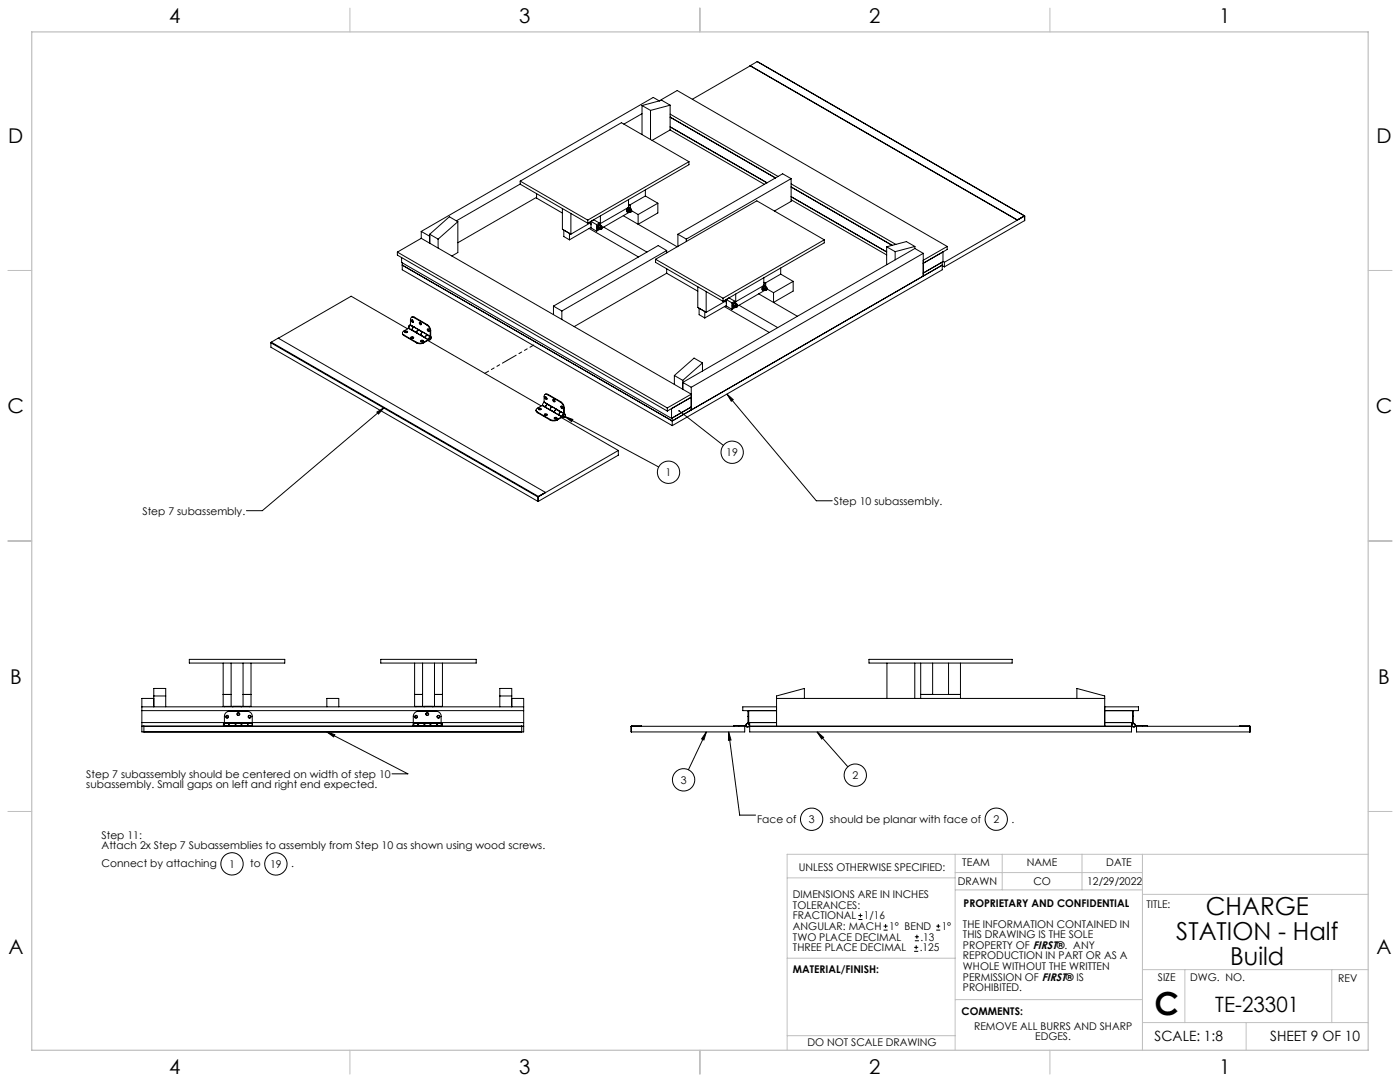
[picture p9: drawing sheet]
<svg xmlns="http://www.w3.org/2000/svg" width="559mm" height="432mm" viewBox="0 0 559 432" stroke-linecap="round" stroke-linejoin="round" font-family="sans-serif">
<g fill="none" stroke="#c0c0c0" stroke-width=".4">
<path d="M139.7 3.2v9.5M279.4 3.2v9.5M419.1 3.2v9.5M3.1 107.9h9.6M546.1 107.9h9.5M3.1 215.9h9.6M546.1 215.9h9.5M3.1 323.8h9.6M546.1 323.8h9.5M314.2 350.3h67M381.2 340.9v78.2M381.2 355.1h74.8"/>
<path d="M381.2 348.2h74.8M400 340.9v14.2M431.9 340.9v14.2M456 340.9v78.2M456 356.9h90.1M546.1 340.9h-231.9v78.2M314.2 382.4h67.2M381.2 398.9h74.8M456 387h90.1M472.9 387v21.1M531.6 387v21.1M139.7 419.1v9.6"/>
<path d="M279.4 419.1v9.6M314.2 413.3h67M419.1 419.1v9.6M456 408.1h90.1M497.4 408.1v11"/>
</g>
<path d="M12.7 12.7h533.4v406.4h-533.4z" fill="none" stroke="#c0c0c0" stroke-width=".5"/>
<g fill="none" stroke="#000" stroke-width=".4">
<path d="M299.4 26.2l106.6 61.6M299.4 26.2v.1M299.4 26.3l-23.1 13.3M302.2 24.6l106.8 61.5M302.2 24.6l-2.8 1.6M302.2 24.6l106.7 61.5M256.3 42.1l3.3 2M256.3 42.1v11.6M256.3 45.4l-7.3 4.1M259.6 44.1v11.6M263.1 40.3l7.2-4.2 107.8 62.3M263.2 40.3l-2.5-1.4-92.6 53.5"/>
<path d="M267.5 46.7l42 24.3M267.5 45.5l43.1 24.9M267.5 42l-7.9 2.1M267.5 42v9.9M267.5 51.9l-7.2 4.1M267.5 42l-3.4-2-7.8 2.1M267.5 51.9l37.6 21.7M267.5 50.6l38.6 22.4M207.6 72.3l27 15.5M207.6 72.3v1.2l27 15.6M207.6 73.4l-25.4 14.7M214.2 77.3v1.8l10.3 5.9"/>
<path d="M214.2 78.7l-31.5 18.2M250.9 79.7v3.1l-11.3 6.4M257.6 75.8v2.4M257.6 78.2l-6.2 3.6M257.6 78.2l5 2.9M275 64.5l-27-15.5-40.4 23.3M275 64.5v1.2l-40.4 23.4M275 64.5l-40.4 23.3M315.8 74.6l40.3 23.3M315.8 73.4l41.8 24.1M315.8 71.3l-41.9 24.1M315.8 71.3l-3.4-1.9-41.8 24.1"/>
<path d="M315.8 71.3v9.1l-6.7 3.8M315.8 79.7l38.1 22M315.8 78.5l38.1 22M168.1 95.1l107.8 62.2-9.6 5.5M168.1 95.1l-9.5 5.5M168.1 92.4l3.4 1.9M168.1 92.4v2.7M171.5 93.5l3.4 1.9M171.5 93.5v3.5M174.9 95.4v3.6M182.7 88.5l-3.3-2-7.9 7M182.7 88.5l-7.8 6.9"/>
<path d="M182.7 88.5v12.3l-2.4 1.4M224.5 83.2v8.3l3.4 2M225 91.8l2.3 1.3v2.6l-2.3-1.3zM227.9 85.2v8.3M234.6 87.8v1.3M235.1 91.2l19.7 11.4M235.7 88.4v.5l-7.8 4.6M235.9 89.2v.5M235.9 88.4l2.2 1.2M235.9 88.4l1.1-.7 2.6 1.5M235.9 88.4v2.5l2.2 1.4M235.9 90.7l-8.6 5"/>
<path d="M238.1 89.6v2.7M238.7 90.5v.7l.5 .3M238.7 90.5l.5 .3M239.2 89.9l-.5 .6M239.2 89.9l1 .4M239.2 89.9l.5 .3M239.2 91.5h.2M239.2 90.8v.7M239.3 89l-1.2 .6M239.4 91.5l-1.3 .8M239.6 89.7a1.03 1.03 0 0 0-1.1 .5 1.03 1.03 0 0 0 .2 1.2M239.6 91.5h.1"/>
<path d="M239.6 86.1v3.1M239.7 90.2l-.5 .6M239.7 90.2l.5 .1M239.7 91.4l.2 .1M239.9 90.1a.66 .66 0 0 0-.8-.4 .66 .66 0 0 0-.5 .7l-.1 .2a.49 .49 0 0 0 0 .7 .49 .49 0 0 0 .6 .1M239.9 91.4l-.5 .1M240 90.9l.3-.1 .1 .3-.5 .4zM240 90.6h.3a.63 .63 0 0 0-1 0 .63 .63 0 0 0 .1 .9M240.1 90.6v.1M240.1 90.7l-.5 .2 .1 .5a.43 .43 0 0 1-.1-.6 .43 .43 0 0 1 .6-.1M240.2 90.3v.2M240.9 90.6l17.3 10"/>
<path d="M248.8 86.1l21.5 12.4M250.5 83.6l-.1 .7 .6 .3M250.5 83.6l.5 .3M250.9 81.5l.7 .4M251 84.6l.5 .1M251 83.9v.7M251.1 83.1l-.6 .5M251.1 83.1l.9 .4M251.1 83.1l.5 .3M251.2 84.7l-10.8 6.2M251.4 84.5l.3 .1-.5 .1M251.4 82.9a1.02 1.02 0 0 0-1.1 .5 1.02 1.02 0 0 0 .1 1.2"/>
<path d="M251.4 84.5l.1 .1M251.6 84.6a.42 .42 0 0 1-.2-.6 .42 .42 0 0 1 .7 0v-.1a.62 .62 0 0 0-1-.2 .62 .62 0 0 0 .1 1M251.6 83.4l-.6 .5M251.6 83.4l.4 .1M251.6 81.9l-.7 .4M251.6 81.9v1.2M251.6 83.3a.65 .65 0 0 0-.8-.4 .65 .65 0 0 0-.4 .7 .55 .55 0 0 0-.2 .7 .55 .55 0 0 0 .7 .3M251.9 83.9l-.5 .3 .1 .4M251.9 83.9l.2 .1M252 83.5v.2M252.2 84.2l2.5 1.4M262.6 81.1v3.9l-7.9 4.5v-3.9"/>
<path d="M262.6 81.1l-7.9 4.5M266.1 100l-41.8 24.1M266.1 100v.9M266.1 100l-3.4-2-41.8 24.2M270.6 93.5l3.3 1.9M270.6 93.5v4.9M273.9 95.4v1M329 95.7l-40.4 23.3M329 95.7l-26.9-15.5-40.4 23.3M329 95.7v1.2l-40.4 23.4M353.9 98.5l3.4 1.9M353.9 98.5v7.1"/>
<path d="M365.2 98.4l-7.9 2M365.2 98.4v.8M365.2 98.4l-3.4-2-7.9 2.1M365.2 99.2l-92.7 53.4 3.4 2M365.2 99.2l3.3 1.9M378.1 98.4v1.2l-9.6 5.5M378.1 98.4l-9.6 5.5M406 87.8h.1M408.9 86.1l.1 .1M408.9 86.2v.1M408.9 86.1l-2.9 1.7M408.9 86.1v.1"/>
<path d="M408.9 86.2l-2.9 1.6M408.9 86.2v1.9M408.9 88.1l-32 18.4M408.9 86.2l-32 18.5M409 86.2l-.1 .1M409 86.2l-.1 1.9M158.6 100.6v1.2l107.7 62.2M158.6 100.6l107.7 62.2M160.3 102.8v1.9l107.7 62.3M160.5 105.8l107.8 62.2M160.5 104.9v2.8l107.8 62.2M261.7 103.5l26.9 15.5"/>
<path d="M261.7 103.5v1.2l26.9 15.6M266.1 107.2v1.8M266.1 109l-36.9 21.4M266.1 109l12.4 7.2M278.5 114.4v8.3l3.4 1.9M281.9 116.4v8.2M288.6 119v1.3M289.7 119.6v.5l-7.8 4.5M289.9 119.6l2.2 1.3M289.9 119.6v2.5l2.2 1.3M291 118.9l2.7 1.5M291 118.9l-1.1 .7"/>
<path d="M293.7 117.3v3.1M302.8 117.3l15.5 8.9M304.6 114.8l-.2 .7 .6 .3M304.6 114.8l.5 .3M304.9 112.6l.7 .5M304.9 110.8v3.1l-11.2 6.5M305 115.8l.4 .2M305.1 115.1l-.1 .7M305.1 114.3l-.5 .5M305.1 114.3l.9 .4M305.1 114.3l.5 .3M305.2 115.9l-10.8 6.2"/>
<path d="M305.4 114.9l.5-.2 .2 .4a.43 .43 0 0 0-.7 .1 .43 .43 0 0 0 .3 .6l-.6-.1zM305.4 115.7l.3 .2M305.5 114.1a1.04 1.04 0 0 0-1.2 .5 1.04 1.04 0 0 0 .1 1.2M305.5 115.9l-.1 .1M305.6 114.6l-.5 .5M305.6 114.6l.4 .1M305.6 113.1l-.7 .4M305.6 113.1v1.2M305.6 114.5a.65 .65 0 0 0-.7-.5 .65 .65 0 0 0-.5 .8 .56 .56 0 0 0-.2 .8 .56 .56 0 0 0 .7 .2M305.8 115l.3 .2M305.9 115l-.5 .3v.4M306 114.7v.2"/>
<path d="M306.2 115.4l2.6 1.4M311.6 107v2.4M311.6 109.4l-6.2 3.6M311.6 109.4l5 2.9M316.6 112.3v3.9l-7.8 4.5v-3.9M316.6 112.3l-7.8 4.5M357.3 100.4v3.3M368.5 101.1v9.1l7.6-4.4-107.8 62.2M368.5 101.1l-92.6 53.5M376.1 106l.8 .5M376.4 104.3l.5 .4M376.4 100.5v3.9l-7.9 4.6 7.6-4.4v3.1l-107.8 62.2"/>
<path d="M376.9 104.7v1.8M108.1 136.8l106.7 61.6M108.1 136.8v1.8l106.7 61.5M108.3 136.6l-.2 .2M108.3 136.6l106.6 61.5M108.3 136.6l2.8-1.7 106.6 61.6M160.7 132.9v.6l.5 .4M161.2 133.7l5.1 2.9M161.2 133.7v.2M161.2 133.9l5.1 2.9M161.6 132.3l.4-.2a.39 .39 0 0 1 .5 0 .39 .39 0 0 1 0 .6h-.7zM161.7 132.6l.3-.2 .6 .2"/>
<path d="M161.7 132.7l.4-.4 .4 .4M162.7 131.2l-22.5-13-29.1 16.8M163.1 131l-1.9 1.1a.87 .87 0 0 0-.5 .8 .87 .87 0 0 0 .5 .8M163.1 131l7.8 4.6M163.1 131h.1M163.1 131l1.3 .7M163.3 129.9l.6-.2-.7 .5-.1 .8zM163.8 129.6l.1 .2M163.8 129.6l7.9 4.6M163.9 129.8l-.6 .8v.5M163.9 129.8l-.6 .4-.1 .9M163.9 129.8l1.3 .8"/>
<path d="M164 134.5l.6-.1a.42 .42 0 0 1 .5 .2 .42 .42 0 0 1-.2 .6 .42 .42 0 0 1-.6-.2zM164.1 134.9l.3-.2 .6 .2M164.1 135l.3-.4 .5 .4M164.3 127.7h.4l.3 .4a.37 .37 0 0 1-.2 .6 .37 .37 0 0 1-.5-.4zM164.4 131.7l1.9 1.1M164.4 131.7h.1M164.6 127.7l-.1 .4 .5 .3M164.6 127.7l-.1 .4 .5 .2M165.1 130.5l1.8 1M165.1 130.5l.1 .1M165.2 130.6l-.6 .5-.1 .6M165.2 126.8a.85 .85 0 0 0-.9-.2 .85 .85 0 0 0-.5 .9v2.1"/>
<path d="M165.2 126.8l5.1 2.8M165.3 130.6l-.7 .5-.1 .6M165.5 126.6l-.9-.2-.3 .2M165.5 126.6l-.3 .2M165.5 126.6l5 2.9M166.3 136.6l1.1 .3 1.7-.3M166.3 136.8l1.4 .4 1.4-.4M166.3 136.6v.2M166.3 132.8l1.7 .9M167 131.6h.1M167 131.6l-.6 .6v.7M167 131.6l-.5 .4-.2 .8"/>
<path d="M167 131.6l1.7 1M167.5 128.6l.5 .3a.36 .36 0 0 1 .2 .5 .36 .36 0 0 1-.5 .1l-.3-.5zM167.6 128.7l.5 .7-.3-.1zM168 135.9l.5-.2a.4 .4 0 0 1 .6 .4 .4 .4 0 0 1-.7 .3l-.5-.2zM168 133.7l1.8 1.1M168 133.7h.1M168.1 136.1l.8 .2-.4-.2-.4 .2zM168.6 132.5l1.9 1.1M168.6 132.5h.1M168.6 132.5l.1 .1M168.7 132.6l-.5 .4-.2 .7M168.8 132.6l-.6 .4-.2 .7"/>
<path d="M169.1 136.6v.2M169.7 134.8l1.3 .7M169.8 134.8h.1M170.3 129.6l.8 .8 .6 1.7M170.5 133.6l-.6 .8v.5M170.5 133.6l1.3 .8M170.5 129.5l1 1.1 .4 1.4M170.5 133.6l-.6 .6-.1 .6M170.5 129.5l-.2 .1M170.6 131.3l.6 .3a.42 .42 0 0 1 .2 .5 .42 .42 0 0 1-.5 .3 .42 .42 0 0 1-.3-.5zM170.8 135.9l45.2 26.1M170.9 135.6l-1.8 1"/>
<path d="M171 135.5l-.1 .1M171 135.5l.2 .2M171 135.5l-1.9 1.3M171.3 135.4h.1M171.3 132l-.4-.1v-.5l.4 .7M171.6 134.7l-.3 .6 .3 .1M171.6 134.7l.3 .2M171.7 134.2l.1 .2M171.7 132.1v2.1M171.7 134.6l.1 .1M171.9 134.1v.1M171.9 134.2a.88 .88 0 0 1 .2 1 .88 .88 0 0 1-.9 .4v-.7l.6-.5"/>
<path d="M171.9 132l-.2 .1M171.9 132v2.1M220.9 122.2l3.4 1.9M220.9 122.2v3.4M224.3 124.1v3.4M279 123v2.6l2.3 1.3M281.3 124.3v2.6M289.2 122.4l17.9 10.3M289.9 120.4v.5M289.9 121.9l-8.6 5M292.1 120.9v2.5M292.7 121.8v.6l.6 .3"/>
<path d="M292.7 121.8l.5 .3M293.2 121.1l-.5 .7M293.2 121.1l1 .3M293.2 121.1l.5 .3M293.2 122.1l.1 .6M293.3 122.7h.2M293.3 120.2l-1.2 .7M293.4 122.7l-1.3 .7M293.6 121.6l.5-.1 .2 .4a.43 .43 0 0 0-.7 .1 .43 .43 0 0 0 .3 .6l-.2 .1a.55 .55 0 0 1-.5-.5 .55 .55 0 0 1 .4-.6zM293.7 120.9a1.03 1.03 0 0 0-1.2 .5 1.03 1.03 0 0 0 .2 1.2M293.7 122.5l.2 .2M293.7 121.4l-.5 .7"/>
<path d="M293.7 121.4h.5M293.9 121.2a.89 .89 0 0 0-1.2 0 .89 .89 0 0 0-.2 1.1l.6 .3M294 121.8l.3 .2M294.1 122l.3 .1-.5 .6zM294.1 121.8l-.4 .2v.5M294.2 121.4v.2M295 121.8l15.4 8.9M217.6 158.5h.4l.3 .5a.32 .32 0 0 1-.1 .5 .32 .32 0 0 1-.5-.2zM217.6 157.4l.5-.2 .7 .2M217.9 158.5v.4l.4 .3M217.9 158.5l-.1 .4 .5 .2M218.5 157.5a.83 .83 0 0 0-.9-.1 .83 .83 0 0 0-.4 .9v2.1"/>
<path d="M218.5 157.5l5.1 2.9M218.8 157.4l5 2.9M218.8 157.4l-.3 .1M220.8 159.3l.6 .5a.41 .41 0 0 1-.2 .7 .41 .41 0 0 1-.5-.6zM221.1 159.4v.4l.4 .4M221.1 159.4l-.1 .5 .5 .2M269.2 149.9l3.3 1.9M269.2 149.9v3.5M272.5 151.8v3.6M275.9 154.6v9l-7.6 4.4M275.9 158.5l-9.6 5.5M280.4 144.9l-3.4-2-7.8 7"/>
<path d="M280.4 144.9l-7.9 6.9M280.4 144.9v3.2M290.2 157.3l2.5 2.2-.8 .6zM290.2 157.3l35.6 42.5h6.4M150.4 164.5l2.9-1.8-2.2 2.5zM153.3 162.7l-48.6 41.1h-6.3M214 163.7l.1 .6 .5 .4M214.6 164.5l5 2.9M214.6 164.5v.2M214.6 164.7l5 2.9M215 163l.5-.1a.4 .4 0 0 1 .5 .4 .4 .4 0 0 1-.6 .2 .34 .34 0 0 1-.4-.1 .34 .34 0 0 1 0-.4zM215.1 163.3l.4-.2 .4 .3-.5-.2-.3 .3z"/>
<path d="M216.4 161.8l-1.8 1a.85 .85 0 0 0-.6 .9 .85 .85 0 0 0 .6 .8M216.4 161.8l7.8 4.5M216.5 161.7l-.1 .1M216.5 161.7l1.2 .8M216.5 161.7h.1M216.6 161.7l1.2 .8M217.2 160.4l1.2 .8M217.2 160.4l7.8 4.6M217.3 165.3l.6-.2a.43 .43 0 0 1 .5 .6 .43 .43 0 0 1-.7 .1zM217.4 160.6l-.7 .4-.1 .7M217.5 165.7h.8M217.5 165.7l.3-.3 .4 .3"/>
<path d="M217.7 162.5h.1M217.7 162.5l1.8 1M218.4 161.3h.1M218.4 161.3l1.9 1M218.4 161.3l.1 .1M218.5 161.4l-.6 .5-.1 .6M218.5 161.4l-.6 .5v.7M218.5 161.4l1.8 1M219.5 163.5h.1M219.6 163.5l1.7 1M219.6 163.5h.1M219.6 167.4l1.4 .3 1.4-.3"/>
<path d="M219.6 167.6l1.1 .4 1.7-.4M219.6 167.4v.2M219.7 163.5l1.6 1M220.3 162.3l1.7 1M220.3 162.3v.1M220.3 162.4l-.6 .5-.1 .6M220.5 162.4l-.8 .5v.6M221.2 166.8l.9-.2a.32 .32 0 0 1 .2 .4 .32 .32 0 0 1-.4 .2zM221.2 164.5l1.9 1.1M221.3 164.5h.1M221.4 167.1l.3-.2 .5 .2M221.4 167.1l.2-.3 .5 .3"/>
<path d="M222 163.3l1.8 1.1M222 163.3v.1M222 163.4l-.5 .3-.2 .8M222 163.4l-.6 .5v.7M222 163.4l1.8 1M222.4 167.4v.2M223.1 165.6l1.3 .7M223.1 165.6h.1M223.2 165.6l1.2 .7M223.6 160.4l1 1.1 .4 1.4M223.8 164.3v.1M223.8 164.3l1.2 .7"/>
<path d="M223.8 164.4h.1M223.8 160.3l1 1.1 .4 1.3M223.8 164.4l-.5 .4-.1 .8M223.8 160.3l-.2 .1M223.9 162.1l.6 .3a.41 .41 0 0 1 .2 .5 .41 .41 0 0 1-.5 .2 .41 .41 0 0 1-.3-.5zM224 164.4l-.6 .4-.2 .8M224.1 162.3l.5 .5h-.3zM224.1 166.7l22.7 13.1M224.2 162.1v.2M224.2 166.3l-1.8 1.1M224.3 162.1l-.2 .2M224.4 166.3h-.2"/>
<path d="M224.4 166.3h.1M224.6 166.5l-2.2 1.1M224.6 166.5l.2 .1M225 165.7a.37 .37 0 0 1 .6-.2 .37 .37 0 0 1-.1 .6v.2a.44 .44 0 0 1-.8 .1 .44 .44 0 0 1 .3-.7zM225 165h.1M225 162.9v2.1M225 165l.3 .2-.6 .2-.3 .9M225.2 162.7l-.2 .2M225.2 162.7l-.2 2.3M225.4 165.2l-.8 .4-.2 .5 .2 .4M225.4 165.2l-.7 .3-.1 1M225.4 165.2l.1 .1"/>
<path d="M225.5 165.3v.9l-.7 .4M225.5 165.3l-.8 .4 .1 .9M225.5 166.3l37.4 20.1M225.5 166.3l3.1 1.1-.5 .9zM246.8 179.8v1.8l-32 18.5M246.8 179.8l-32 18.5M266.3 162.8v1.2M268 167l7.9-4.6-7.6 4.4v3.1M268 163.1v3.9M271.1 163.9l17.6 13.8M214.8 198.4v1.7M214.9 198.1l-.1 .3"/>
<path d="M214.9 198.1l-.1 2M217.7 196.5l-2.9 1.9M217.7 196.5l-2.8 1.6M214.8 200.1h.1M61.4 278.7h-4.8v13.4h152.4v-13.4h-4.7M61.4 277.7h4.7M75.6 263.1h38.1v1.5h-38.1zM89.1 264.6v17.3h11.1v-17.3M89.1 277.1h3.2M92.3 264.6v17.3M97 277.1h3.2M97 264.6v17.3"/>
<path d="M152 263.1h38.1v1.5h-38.1zM165.5 264.6v17.3h11.1v-17.3M165.5 277.1h3.2M168.7 264.6v17.3M173.4 277.1h3.2M173.4 264.6v17.3M199.5 277.7h4.8M310 278.7h130.9M321.1 278.7v-4l-11.1 3v12.1M346.9 263.1h57.1v1.5h-57.1zM354 264.6v14.1M365.1 264.6v14.1"/>
<path d="M367.5 277.1h15.9M367.5 264.6v14.1M372.3 264.6v12.5M378.6 264.6v12.5M383.4 264.6v14.1M429.8 278.7v-4l11.1 3v12.1M56.6 289.8h152.4M56.6 283.6h152.4M56.6 282.1h152.4M56.6 288.4h33M57.4 292.1v-2.4h150.8v2.4M61.4 282.1v-7.4h4.7v7.4"/>
<path d="M89.3 288.7l-.1 1M89.3 288.7v1M89.3 288.7h.1M89.4 288.7l.2 .1M89.4 288.7v1M89.6 288.7v.9M89.6 288.4v-2.5a1.93 1.93 0 0 1 1.9-2h7.2a1.93 1.93 0 0 1 2 2v2.5M89.6 288.4v.2M89.6 289.6h1.9M89.6 288.7h11.1M89.6 288.4h11.1M89.6 288.6v.1"/>
<path d="M89.6 289.6v.1M89.6 288.6h1.7M89.6 281.9v.2M91.3 288.6v1M91.3 288.5v.1M91.3 289h.1M91.4 288.7v.9M91.5 289.6h7.2M91.5 289.6v.1M92.8 281.9v.2M93 281.9v.2M93.9 289h.1"/>
<path d="M93.9 288.7v.9zM93.9 288.5v.1M93.9 288.6h2.4M93.9 288.6v.1M96.2 281.9v.2M96.3 289h.1M96.3 288.7v.9zM96.3 288.5v.1M96.3 288.6v.1M96.5 281.9v.2M98.7 289.6h2M98.7 289.6v.1"/>
<path d="M98.9 288.7v.9zM98.9 289h.1M98.9 288.5v.1M98.9 288.6h1.8M98.9 288.6v.1M99.7 281.9v.2M100.7 288.7v.9M100.7 288.4v.2M100.7 289h.1M100.7 288.6v.1M100.7 288.4h64.3M100.7 289v.6"/>
<path d="M130.5 292.1l3.1 1.1-.4 .9zM130.5 282.1v-3.4h4.7v3.4M130.5 292.1l32.3 16.7h-6.3M165 289h.1M165 289.6h2M165 289.6v-.9h11.1v.9M165 289v.6M165 288.4v-2.5a1.99 1.99 0 0 1 2-2h7.1a1.93 1.93 0 0 1 2 2v2.5M165 288.5h.1M166 281.9v.2M166.8 289h.1M166.8 288.7v.9z"/>
<path d="M166.8 288.5v.1M166.8 288.6h2.5M166.8 288.6v.1M167 289.6h7.1M167 289.6v.1M169.2 281.9v.2M169.3 289h.1M169.3 288.7v.9zM169.3 288.5v.1M169.3 288.6v.1M169.4 281.9v.2M171.7 289h.1"/>
<path d="M171.7 288.7v.9zM171.7 288.5v.1M171.7 288.6h2.6M171.7 288.6v.1M172.6 281.9v.2M172.9 281.9v.2M174.1 289.6h2M174.1 289.6v.1M174.3 289h.1M174.3 288.7v.9zM174.3 288.5v.1M174.3 288.6v.1"/>
<path d="M176 281.9v.2M176.1 288.4h.1M176.1 289.6v.1M176.1 288.4l-11.1 .1M176.1 288.4h32.9M176.2 288.7l-.1 .1M176.2 288.7v1M176.2 288.7h.2M176.4 288.7l.1 1M176.4 288.7v1M199.5 282.1v-7.4h4.8v7.4M251.9 289.9l45.7-.1 .5 .3"/>
<path d="M252 289.8l-.1 2.3h45.4v-2.3M252.1 289.7l-.2 .2M252.1 289.7l-.1 .2M252.1 289.7l4 .1M281.9 292.1l-7.1 15.1M281.9 292.1l-.9 3.2-1-.4zM290.8 292.1l4.4 33.2h6.4M290.8 292.1l1 3.2-1 .2zM294.9 289.6h2.8M294.9 289.6h-2v.2M294.9 289.6v.2M298.6 288.4h.1"/>
<path d="M298.6 288.5v.2M298.6 288.5h.2M298.6 285.9h.2M298.6 285.9v2.5M298.8 283.9h-.2v2M298.8 288.5l.3 .6M298.8 288.4h11.2M298.8 283.6v4.9M299.2 289.8h152.4M299.2 288.4v3.7h152.4v-3.7M310 282.1h-13.5v1.5h13.5M326.1 292.1l12.3 13.9"/>
<path d="M326.1 292.1l2.6 2.2-.7 .6zM440.9 282.1h13.5v1.5h-13.5M440.9 288.4h11.1M452 283.6v4.9l-.2 .6M452 283.9h.3v2M452 285.9h.3M452.3 285.9l-.1 2.8M453.4 289.6h.1M453.3 289.6h-.1M453.3 289.8h.1M453.3 289.8l-.5 .3M453.4 289.6h2.6"/>
<path d="M453.4 289.8l45.6 .1M453.4 289.6v.2M453.6 289.8v2.3h45.4l-.1-2.3M456 289.6h2v.2M456 289.6v.2M498.8 289.7l.1 .2M498.8 289.7l.2 .2M498.8 289.7l-4 .1M342.6 367h1.6M342.6 365.4h1.6M343.4 364.6v1.5M352.7 371.2h1.6"/>
<path d="M352.7 369.6h1.6M353.5 368.8v1.6M364.9 379.7h1.6M364.9 378.1h1.6M365.2 375.4h1.6M365.2 373.8h1.6M365.7 377.3v1.5M366 373v1.6M373.7 371.2h1.6M373.7 369.6h1.6M374.5 368.8v1.6"/>
<circle cx="251.9" cy="84.2" r=".33"/>
<circle cx="305.9" cy="115.4" r=".33"/>
<circle cx="171.5" cy="135.1" r=".37"/>
<circle cx="266.8" cy="188.5" r="4.5"/>
<circle cx="292.2" cy="180.5" r="4.5"/>
<circle cx="90.6" cy="286" r=".58"/>
<circle cx="90.7" cy="286" r=".43"/>
<circle cx="95.1" cy="285" r=".42"/>
<circle cx="95.1" cy="285" r=".58"/>
<circle cx="99.6" cy="286" r=".42"/>
<circle cx="99.6" cy="286" r=".58"/>
<circle cx="166" cy="286" r=".42"/>
<circle cx="166.1" cy="286" r=".57"/>
<circle cx="170.5" cy="285" r=".6"/>
<circle cx="170.5" cy="285" r=".42"/>
<circle cx="175" cy="286" r=".59"/>
<circle cx="175" cy="286" r=".42"/>
<circle cx="298.4" cy="289.4" r=".74"/>
<circle cx="298.4" cy="289.4" r=".61"/>
<circle cx="452.4" cy="289.4" r=".74"/>
<circle cx="452.5" cy="289.4" r=".61"/>
<circle cx="272.8" cy="311.2" r="4.4"/>
<circle cx="341.4" cy="309.4" r="4.5"/>
<circle cx="324" cy="327" r="4.5"/>
<circle cx="397.6" cy="326.9" r="4.5"/>
<circle cx="92.6" cy="344.7" r="4.5"/>
<circle cx="110.1" cy="344.8" r="4.5"/>
</g>
<path d="M213.1 137.7l-19.6 11.3" fill="none" stroke="#000" stroke-width=".4" stroke-dasharray="6.3 1.3 1.3 1.3 1.3 1.3" stroke-dashoffset="4.6"/>
<g fill="#000">
<path d="M225.5 166.3l3.1 1.1-.5 .9zM270.8 163.7a.36 .36 0 0 0 0 .6 .36 .36 0 0 0 .6-.2 .36 .36 0 0 0-.5-.4l.2 .2zM281.9 292.1l-.9 3.2-1-.4zM326.1 292.1l2.6 2.2-.7 .6z"/>
<path d="M130.5 292.1l3.1 1.1-.4 .9zM150.4 164.5l2.9-1.8-2.2 2.5zM290.2 157.3l2.5 2.2-.8 .6zM290.8 292.1l1 3.2-1 .2z"/>
</g>
<text font-size="12.7" x="460.9" y="405.2">C</text>
<g font-size="9.9">
<text x="481.3" y="365.2">CHARGE</text>
<text x="469.5" y="375.1">STATION - Half</text>
<text x="491" y="385">Build</text>
</g>
<text font-size="8.5" x="485.1" y="404">TE-23301</text>
<g font-size="8.1">
<text x="67.6" y="9.3">4</text>
<text x="207.3" y="9.3">3</text>
<text x="347" y="9.3">2</text>
<text x="486.7" y="9.3">1</text>
<text x="3.3" y="57">D</text>
<text x="549.4" y="57">D</text>
<text x="3" y="164.9">C</text>
<text x="549.1" y="164.9">C</text>
<text x="4" y="272.9">B</text>
<text x="550.1" y="272.9">B</text>
<text x="3.3" y="380.8">A</text>
<text x="549.4" y="380.8">A</text>
<text x="67.6" y="428.4">4</text>
<text x="207.3" y="428.4">3</text>
<text x="347" y="428.4">2</text>
<text x="486.7" y="428.4">1</text>
</g>
<g font-size="5.6">
<text x="460.9" y="415.2">SCALE: 1:8</text>
<text x="507" y="415.2">SHEET 9 OF 10</text>
</g>
<g font-size="4.2">
<text x="289.9" y="182">19</text>
<text x="265.7" y="190">1</text>
<text x="332.8" y="201.4">Step 10 subassembly.</text>
<text x="56.8" y="205.4">Step 7 subassembly.</text>
<text x="34.5" y="310.4">Step 7 subassembly should be centered on width of step 10</text>
<text x="340.2" y="310.9">2</text>
<text x="34.5" y="314.6">subassembly. Small gaps on left and right end expected.</text>
<text x="271.7" y="312.7">3</text>
<text x="302.2" y="328.3">Face of</text>
<text x="322.8" y="328.4">3</text>
<text x="331.2" y="328.3">should be planar with face of</text>
<text x="396.5" y="328.4">2</text>
<text x="403.7" y="328.3">.</text>
<text x="40.5" y="334.7">Step 11:</text>
<text x="40.5" y="338.9">Attach 2x Step 7 Subassemblies to assembly from Step 10 as shown using wood screws.</text>
<text x="40.5" y="346.2">Connect by attaching</text>
<text x="91.5" y="346.2">1</text>
<text x="99.9" y="346.2">to</text>
<text x="107.8" y="346.3">19</text>
<text x="116.2" y="346.2">.</text>
<text x="318.8" y="347.7">UNLESS OTHERWISE SPECIFIED:</text>
<text x="384.1" y="345.5">TEAM</text>
<text x="409.9" y="345.7">NAME</text>
<text x="441.6" y="345.7">DATE</text>
<text x="382.3" y="353.3">DRAWN</text>
<text x="412.5" y="353.3">CO</text>
<text x="434" y="353.3">12/29/2022</text>
<text x="316.5" y="358.5">DIMENSIONS ARE IN INCHES</text>
<text x="316.5" y="362.7">TOLERANCES:</text>
<text x="384.6" y="361.9">PROPRIETARY AND CONFIDENTIAL</text>
<text x="457.6" y="362.3">TITLE:</text>
<text x="316.5" y="371.2">ANGULAR: MACH</text>
<text x="316.5" y="366.9">FRACTIONAL</text>
<text x="344.8" y="366.9">1/16</text>
<text x="354.9" y="371.2">1° BEND</text>
<text x="375.9" y="371.2">1°</text>
<text x="384.4" y="370.2">THE INFORMATION CONTAINED IN</text>
<text x="316.5" y="375.4">TWO PLACE DECIMAL</text>
<text x="367.4" y="375.4">.13</text>
<text x="384.4" y="374.4">THIS DRAWING IS THE SOLE</text>
<text x="316.5" y="379.6">THREE PLACE DECIMAL</text>
<text x="367.1" y="379.6">.125</text>
<text x="384.4" y="378.6">PROPERTY OF FIRST®. ANY</text>
<text x="384.4" y="382.9">REPRODUCTION IN PART OR AS A</text>
<text x="316.5" y="388.4">MATERIAL/FINISH:</text>
<text x="384.4" y="387.1">WHOLE WITHOUT THE WRITTEN</text>
<text x="384.4" y="391.3">PERMISSION OF FIRST® IS</text>
<text x="384.4" y="395.6">PROHIBITED.</text>
<text x="462.2" y="391.3">SIZE</text>
<text x="475.1" y="391.3">DWG. NO.</text>
<text x="534.1" y="391.8">REV</text>
<text x="383.8" y="405.1">COMMENTS:</text>
<text x="388.8" y="410.9">REMOVE ALL BURRS AND SHARP</text>
<text x="322.3" y="417.6">DO NOT SCALE DRAWING</text>
<text x="413.2" y="415.2">EDGES.</text>
</g>
</svg>
